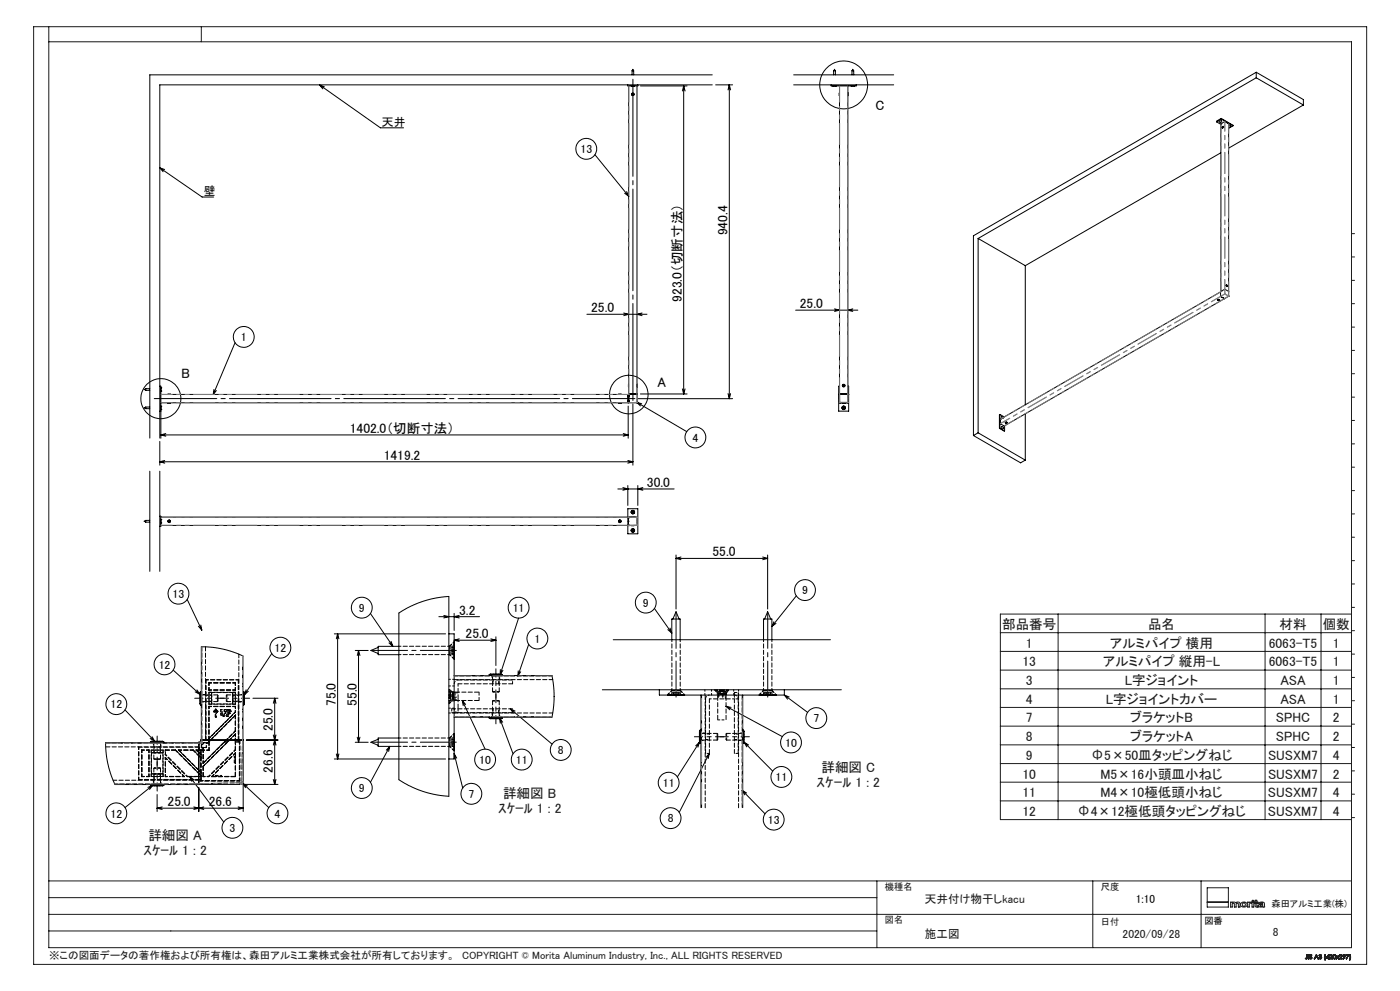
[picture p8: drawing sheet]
<svg xmlns="http://www.w3.org/2000/svg" width="420mm" height="297mm" viewBox="0 0 420 297" stroke-linecap="round" stroke-linejoin="round" font-family="sans-serif">
<g fill="none" stroke="#000" stroke-width=".3">
<path d="M95.8 25.4l18.3 12.9h7M95.8 25.4l1.5 .6M95.8 25.4l1 1.2M188.3 25.4v.3h3v-.3M188.6 25.7v92.5M189.4 25.7h1M189.6 22.4v-1.2h.5v1.2M189.7 21.2l.2-.4 .1 .4M189.7 28.2l.3 .1zM189.8 28.1l.1 .3zM191.1 25.7v92.4M192.1 25.7h14"/>
<path d="M205.1 25.7v92.4M205.1 25.7l.4 1.6M205.1 25.7l-.4 1.6M213.7 25.4h-165.8v105.9M213.7 22.4h-168.8v108.9M214.7 25.4h5.1M218.8 25.4v94.1M218.8 25.4l.4 1.5M218.8 25.4l-.4 1.5M238.1 25.4h30M238.1 22.4h30M249.3 25.4v.3h7.6v-.3"/>
<path d="M249.8 25.7h1.1M250.1 22.4v-1.2h.5v1.2M250.2 21.2l.2-.4 .1 .4M251.8 27.9v.8M251.8 28.7h.1M251.8 27.9h.1M251.8 25.7v92.5M254.4 28.7h.1M254.4 27.9h.1M254.4 25.7v92.4M254.4 27.9v.4M254.4 28.3v.4"/>
<path d="M255.3 25.7h1.1M255.6 22.4v-1.2h.5v1.2M255.7 21.2l.1-.4 .2 .4M364.9 36.5l1.4 .7M365.9 36.2a.29 .29 0 0 1 .5 0 .29 .29 0 0 1 0 .4 .29 .29 0 0 1-.5-.1zM365.9 36.2l-.1 .2M366 36.3h.1M366 36.4h.1M366 36.3v.1M366.1 36.3h.1M366.1 36.4h.1M366.1 36.3l-.1 .1"/>
<path d="M366.2 36.3v.1M366.2 36.3h.1M366.2 36.4h.1M366.3 36.3v.1M366.3 37.1h.1M366.3 37.1v50.3M366.3 36.4h-.1M366.4 36.2l.1 .2M366.4 35.7l-1.5 .8M366.4 35.7l3.5 2M366.4 35.5l3.5 2.2M366.4 35.5v.2"/>
<path d="M366.4 35.5l-1.5 1M366.8 37.9l.2 .2-.3 .2zM366.8 38.1l-.1 .1M366.8 38v.2M366.8 38h.1M366.8 38.1h-.1M366.8 38l.1 .1M366.8 38.1v.1M366.8 38.1h.1M366.8 38.2h.1M366.9 38.1h-.2M366.9 38l-.1 .1"/>
<path d="M367 37.9h.1M367 37.9v.3l-.3 .1M367.4 36.4h.1M367.4 36.4l-1.1 .7M367.5 36.4l1.1 .7M368.6 37.7a.28 .28 0 0 1 .4-.1 .28 .28 0 0 1 0 .5 .28 .28 0 0 1-.4-.1l.4-.1zM368.6 37.1h.1M368.6 37.1v50.2M368.6 37.8h.3M368.6 37.9v.1M368.6 37.8v.1M368.6 37.8h.1"/>
<path d="M368.6 37.8v.2M368.7 37.8h.1M368.8 37.9l-.2 .1M368.8 37.9v.1M368.8 37.8h.1M368.8 37.8v.2M368.8 37.8v.1M368.8 37.8l-.2 .1M369 37.7v.1M369 37.8h.1M369.9 37.7l-1.3 .8M376.9 23.3l-83.5 48.2"/>
<path d="M376.9 21.7l-84.9 49v59.8M376.9 21.7v1.6M376.9 23.3l14.1 8.2M376.9 21.7l14.1 8.1v1.7M391 31.5l-22.4 12.9M47.9 50.3l12.7 8.8h3.5M47.9 50.3l1.5 .5M47.9 50.3l1 1.2M178.5 46.4l10.1 12.4M187.4 57.9l1.2 .9M188 57.4l.6 1.4M366.3 45.8l-58.7 33.8"/>
<path d="M293.4 71.5v58.2M293.4 71.5l14.2 8.1M307.6 79.6v41.7M176.1 94.2h18M187.1 93.8l1.5 .4-1.5 .4M192.6 93.8l-1.5 .4 1.5 .4M238.7 93h18.7M250.4 92.6l1.4 .4-1.4 .3M255.8 92.6l-1.4 .4 1.4 .3M365.3 89.8h.6M365.3 89.8v.1M365.5 89.9h.1"/>
<path d="M365.5 89.9v.1M365.6 89.9l-.1 .1M365.6 89.9l.1 .1M365.6 89.9h.1M365.7 90h.1M365.7 89.8l-.1 .1M365.9 89.8v.1M366.1 87.5h.1M366.1 87.5l-66 38.2M366.1 87.5l.1 1.3M366.2 88.8v.1M366.2 88.9l1.1 .6"/>
<path d="M366.2 87.5h.1M366.3 87.4l-.1 .1M366.3 87.3h.1M367.3 89.5h.1M367.3 89.5l-66 38.2-1.2-.7M367.4 86.7h.1M367.4 86.7l-1.1 .6M367.5 86.7l1.1 .6M367.9 85.4h.2l.1 .5zM367.9 85.4v.4l.3 .1M367.9 85.4h.1M368 85.6h.1"/>
<path d="M368.1 85.6v.1M368.1 85.5v.2M368.1 85.5h.1M368.1 85.5l-.1 .1M368.2 85.9h.1M368.5 88.8l-1.2 .7M368.5 88.8h.1M368.6 87.3h.1M368.6 87.3v1.4M43.7 116.6l-.4 .1 .4 .2M44.9 116.5h-1.2v.5h1.2M47.9 115.7h.4v15.6"/>
<path d="M48.3 116.2h.1M48.3 117.2h.1M48.3 116.2v1M48.3 118.2h140.3M50.3 118.2h.9M50.3 118.2h.1M51.2 118.2h.1M64.2 116.7l-.2 1.5M64.9 117l-.9 1.2M70.5 102.7l-6.5 15.5M185.6 118.2h.8M185.6 118.2h.1"/>
<path d="M186.4 118.2h.1M188.5 118.2h.1M188.5 118.5h.1M188.5 118.7h.1M188.5 118.8h.1M188.5 119h.1M188.5 119.9h.1M188.5 118.2v2.5M188.6 115.2v.8M188.6 116h.1M188.6 115.2h.1M188.6 118.1h.1"/>
<path d="M188.6 118.1v.1M188.6 118.1h2.5M188.9 118.1h.1M189.2 118.1h.1M190.1 118.1h.1M190.3 118.1h.1M190.6 118.1h.1M190.8 118.1h.1M190.9 118.1h.1M191.1 118.1h.1M191.1 116h.1M191.1 115.2h.1"/>
<path d="M191.1 118.1v2.5M191.2 115.2v.4M191.2 115.6v.4M191.5 119.5h28.3M192.1 118.1h14M204.7 116.6l.4 1.5M205.5 116.6l-.4 1.5M218.4 118l.4 1.5M219.2 118l-.4 1.5M251.8 118.1h.1M251.8 118.2h.1M251.8 118.1h2.6"/>
<path d="M251.8 118.2v2.5M251.8 115.7h-.2v7.5h3v-7.5h-.2M252 118.1h.1M252.1 118.1h.1M253 115.4l.2 .3zM253 115.5v.1M253.1 118.1h.1M253.2 115.5v.1M254.1 118.1h.1M254.2 118.1h.1M254.3 118.1h.1M254.4 118.1h.1"/>
<path d="M254.4 118.2v2.5M254.4 118.2h.1M254.4 118.1v.1M43.7 122.1l-.4 .1 .4 .2M44.9 122h-1.2v.5h1.2M47.9 132.3v7.1M47.9 138.4h142M47.9 138.4l1.5 .4M47.9 123.2h.4M48.3 121.7h.1M48.3 122.7h.1M48.3 121.7v1"/>
<path d="M48.3 120.7h140.2M48.3 130.3h140.2M48.3 130.3l1.4 .4M49.4 138l-1.5 .4M49.7 129.9l-1.4 .4M50.3 120.8h.9M50.3 120.7v.1M51.2 120.7v.1M185.6 120.8h.3M185.6 120.7v.1M185.9 120.8h.5M186.4 120.8h-.5"/>
<path d="M186.4 120.7v.1M187 129.9l1.5 .4M188.3 138l1.6 .4M188.5 121.7v9.6M188.5 130.3l-1.5 .4M188.5 120.7h2.5M188.5 120.7h.1M188.5 120.1h.1M188.5 120.3h.1M188.5 120.4h.1M189.9 121.1v18.3M189.9 138.4l-1.6 .4"/>
<path d="M191 120.7h.1M191 120.6l15 8.8M191 120.6l1.5 .4M191 120.6l1.1 1.1M191.1 120.6h.1M191.1 120.6l-.1 .1M251.8 120.6l.2 .1M251.8 120.7h.1M251.8 120.6v.1M251.9 120.7h.1M251.9 120.7h2.4M252 120.7h.1"/>
<path d="M252.7 120.8h.8M252.7 120.7v.1M253.5 120.7v.1M254.2 120.7h.1M254.3 120.7h.1M254.4 120.7h-.1M292 130.5l14.2 8.2 1.4-.8M293.4 129.7l-1.4 .8M293.4 129.7l14.2 8.2M299.8 128.4l1.6 .7M300 128.3l1.4 .8M300 124.2v4.1"/>
<path d="M300 124.2l1.3 .8M300 124.2l-.2 4.2M300 128.3l-.2 .1M300.1 127h.1M300.1 125.7h.1M300.1 125.7v1.3M300.5 124.9h.1M300.5 124.9l-.1 .1M300.5 127.9l-.1 .1M300.5 127.8a.29 .29 0 0 1 .5 .2 .29 .29 0 0 1-.4 .4zM300.5 127.8v.1M300.6 125.1v.1"/>
<path d="M300.6 125.1h.1M300.6 128.1h.1M300.6 125.3l-.1-.5 .4 .4a.28 .28 0 0 0-.2-.4 .28 .28 0 0 0-.4 .2 .28 .28 0 0 0 .3 .4M300.6 128.1v.1M300.6 125.1l.1 .1M300.6 125.3h.1M300.6 128.1l.1 .1M300.6 128.3h.1M300.6 128.2l.1 .1M300.7 128.4h.1M300.7 125.3h.1M300.7 125.1l.1 .1"/>
<path d="M300.7 128.1v.1M300.7 125l-.1 .1M300.7 128.2v.1M300.7 128l-.1 .1M300.7 125.2v.1M300.7 125.2h.1M300.7 128.2h.1M300.8 128.4h.1M300.8 125.2h.1M300.8 125.2h-.1M301.4 127.6v1.5M301.6 126.6h.5"/>
<path d="M301.6 126.6v.1M301.8 126.6v.1M301.8 126.7h.1M301.9 126.7h.1M301.9 126.6v.1M301.9 126.6l-.1 .1M302.1 126.6v.1M307.6 124v13.9M43.7 156l-.4 .2 .4 .2M44.9 156h-1.2v.5h1.2M44.9 141.2v30M47.9 154.7h.4v3h-.4"/>
<path d="M47.9 141.2v30M48.3 155.7h.1M48.3 156.7h.1M48.3 155.7v1M48.3 155h142.8M48.3 157.5h142.8M50.6 156.2l.3 .1zM50.7 156.3h.1M50.7 156.2h.1M185.3 146.5h16.9M185.8 156.2l.3 .1zM185.9 156.2h.1"/>
<path d="M185.9 156.3h.1M186.9 146.1l1.4 .4-1.4 .4M188.3 145.5v6M188.3 155v-2.5h3v7.5h-3v-2.5M188.5 155h.1M188.5 157.5h.1M188.5 156.2h.1M188.5 157.2h.1M188.5 155.3h.1M188.5 154.9v2.6M188.6 157.5h.1M188.6 154.9h.1"/>
<path d="M188.6 154.9l2.5 .1M189.4 154.9h.1M189.4 154.9h.9M189.4 157.5h.9M189.4 157.5h.1M189.8 158.7a.27 .27 0 0 1 .3 .3 .27 .27 0 0 1-.3 .2l-.2-.2zM190.3 154.9v.1M190.3 157.5h.1M191.1 155v2.5M191.1 157.5h-2.5M191.1 155.8h.1M191.1 156.6h.1"/>
<path d="M191.2 155.8v.8M191.3 145.5v6M192.9 146.1l-1.6 .4 1.6 .4M56.2 179.7l4.3 9.1M202.8 166.3v16.2M202.8 167.4h27.5M202.8 167.4l1.5 .3M204.3 166.9l-1.5 .5M228.8 166.9l1.5 .5M230.3 166.3v16.2M230.3 167.4l-1.5 .3M238.9 178.6l-7.3 9.1"/>
<path d="M59.5 187.7l1 1.1M60.3 187.3l.2 1.5M81.5 195.9l-8.2 12.3M100.3 190h33.4M101.3 190v37.5M101.3 190l.4 1.4M101.3 190l-.4 1.4M106.6 194.9h3.9M107.6 194.9v27.6M107.6 194.9l.4 1.6M107.6 194.9l-.4 1.6M111.1 183.9l6.8 9.8"/>
<path d="M113.5 194l-2.2 .9 2.2 1M116.7 192.7l1.2 1M117.3 192.2l.6 1.5M119.7 193.7h-6.2v2.5h6.2M119.7 183.7l3.8-2.2 3.9-1.4 3.6-.9 3.7-.5v60l-3.9-.5-4-1-4-1.7-3.1-1.8zM131.7 184.8h12.2M133.1 184.4l1.6 .4-1.6 .4M134.7 190h1.5v37.5h-1.5M136.2 183.8v5.1M136.2 191.9h12.6M136.2 191.9l1.6 .4M136.2 192.4h.1"/>
<path d="M136.2 197.4h.1M136.3 192.4v5M137.8 191.4l-1.6 .5M137.8 184.4l-1.6 .4 1.6 .4M147.2 191.4l1.6 .5M148.8 190.8v8.7M148.8 191.9l-1.6 .4M155.6 185.2l-5.6 17M158.6 193.1l-3.2 9.5M184 191.7h65.1M196.3 182.3l5.2 7.4M200.3 188.7l1.2 1"/>
<path d="M201 188.2l.5 1.5M201.5 191.7v-6.2h2.5v6.2M201.9 185.5l.9-2.2 .9 2.2M229.1 191.7v-6.2h2.5v6.2M229.4 185.5l.9-2.2 .9 2.2M232.2 186.3l-.6 1.4M232.8 186.8l-1.2 .9M37.5 212.8l8.9 9.3M52 200.8l7.9 7.3M58.6 207.4l1.3 .7M59.1 206.8l.8 1.3M60.1 207.3l-.2 .3v3.3l.2 .4"/>
<path d="M60.1 207.3v4M60.1 211.3h.3M60.1 207.3h.3M72.9 211.3h.2M72.9 207.3h.2M73.1 207.3l.2 .3v3.3l-.2 .4M73.1 207.3v4M73.8 206.7l-.5 1.5M74.5 207.2l-1.2 1M75.9 209.3h7.5M82.4 209.3v25.8M82.4 209.3l.4 1.5"/>
<path d="M82.4 209.3l-.4 1.5M136.2 202.5h29.4l.6 5-.1 4-.5 3.4h-29.4M136.2 220h.1M136.3 220v5M138.7 209.9l6.8 14.6M138.7 209.9l1 1.2M138.7 209.9l.3 1.6M146.8 202.2h3.9M146.8 202.2l.3-.2h3.3l.3 .2M146.8 215.2h3.9M146.8 215.2l.3 .2h3.3l.3-.2M146.8 202.2v.3"/>
<path d="M146.8 214.9v.3M149.9 215.2l4 10.7M149.9 215.2l.9 1.3M149.9 215.2l.2 1.5M150.1 200.7l-.1 1.5M150.7 202.2v.3M150.7 214.9v.3M150.9 200.9l-.9 1.3M153.1 212.4l12.5 10.6M153.1 212.4l1.4 .7M153.1 212.4l.9 1.3M155.5 201l-.1 1.6"/>
<path d="M156.2 201.3l-.8 1.3M180.7 206.7h71.7M197.8 206.7v1.6h37.5M200.3 208.3h5M210 218.8v4M210 218.8l-.2 .4v3.3M210 218.8h.3M210.3 208.3v33.7M217.8 211.7l16.9 9.1M217.8 211.7l1.5 .3M217.8 211.7l1.1 1M222.8 218.8h.3"/>
<path d="M222.8 208.3v33.7M223.1 218.8l.1 .4v3.3M223.1 218.8v4M227.8 208.3h5M235.3 208.3l7 5.2M235.3 208.3l1.4 .6M235.3 208.3l1 1.2M235.3 206.7v1.6M45 221.3l1.4 .8M45.1 222.4l.4-.3h3.3l.3 .3M45.1 222.4h4M45.1 235.4h4"/>
<path d="M45.1 235.4l.4 .1h3.3l.3-.1M45.1 222.4v.2M45.1 235.1v.3M45.6 220.8l.8 1.3M45.8 235.4l-8.3 6.6M45.8 235.4l-.9 1.2M45.8 235.4l-1.4 .6M47.1 238.1v5.1M49.1 222.4v.2M49.1 235.1v.3M56.9 232.8l10.2 13.6M56.9 232.8l1.3 .9"/>
<path d="M56.9 232.8l.6 1.4M59.6 222.6h-27.9l.2 3.4 .4 2.9 .8 2.9 1.4 3.3h25.1M59.6 222.6v.1M59.6 222.5v.1M59.6 222.5h.1M59.6 223.9h.1M59.6 224.8h.1M59.6 225.5h.1M59.6 225.6h.1M59.6 226.5l.1 .1M59.6 230.9h.1M59.6 231.8h.1"/>
<path d="M59.6 232.7h.1M59.6 233.6h.1M59.6 231.9h.1M59.6 226.6h.1M59.6 233.7h.1M59.6 230.8h.1M59.6 236v7.2M59.7 234.9v.2M60.1 222.5h-.4l-.1 12.6M60.3 221.8l-.1 .6-.6 .1M60.3 221.8h.1M60.4 221.8h.1"/>
<path d="M60.4 222.3l-.3 .2M60.5 221.8h12.2M61.8 221.8h.1M63.2 221.8h.1M67.9 221.8h.1M68.8 221.8h.1M68.9 221.8h.1M70.6 221.8h.1M71.5 221.8h.1M72.7 221.8l.2-25.2-2.8-1.2-3.4-.9-3-.5-3.3-.2v28.5M72.7 221.8h.3v12.5l-.3 .6-.3 .2h-12.7M72.8 234.8l7.8 7.2"/>
<path d="M72.8 234.8l1.4 .7M72.8 234.8l.9 1.3M73 235.3v7.9M73.2 235.1h10.2M73.9 221.8h9.5M82 233.6l.4 1.5M82 220.3l.4 1.5M82.4 221.8l.4 1.5M82.4 221.8l-.4 1.5M82.8 233.6l-.4 1.5M82.8 220.3l-.4 1.5M100.3 227.5h33.4"/>
<path d="M100.9 226l.4 1.5M101.7 226l-.4 1.5M106.6 222.5h3.9M107.2 220.9l.4 1.6M108 220.9l-.4 1.6M113.5 221.5l-2.2 1 2.2 .9M116.9 223.7l-5.8 10.8M116.9 223.7l-.3 1.5M116.9 223.7l-1 1.1M119.7 221.2h-6.2v2.5h6.2M136.2 225h.1M137 227.2l-.8-1.4 2.6 10.4"/>
<path d="M209.8 222.5l-6.6 10.4M209.8 222.5l-.4 1.4M209.8 222.5l-1.1 1M209.8 222.5l.2 .3M210 222.8h.3M212.8 225.8l-9 17.7M212.8 225.8l-.3 1.5M212.8 225.8l-1 1.2M222.6 236.9l6.9 7M222.6 236.9l1.4 .8M222.6 236.9l.8 1.3M222.8 222.8h.3"/>
<path d="M223.2 222.5l8.6 8.6M223.2 222.5l1.4 .8M223.2 222.5l.8 1.3M223.2 222.5l-.1 .3M47.1 242.2h25.9M47.1 242.2l1.5 .4M48.6 241.8l-1.5 .4M58.1 241.8l3 .8M61.1 241.8l-3 .8M71.4 241.8l1.6 .4M73 242.2l-1.6 .4"/>
<circle cx="189.9" cy="28.3" r=".4"/>
<circle cx="189.9" cy="28.3" r=".33"/>
<circle cx="253.1" cy="25.4" r="7.2"/>
<circle cx="366.2" cy="36.4" r=".27"/>
<circle cx="366.8" cy="38.1" r=".19"/>
<circle cx="175.9" cy="44.6" r="3.1"/>
<circle cx="365.6" cy="89.8" r=".22"/>
<circle cx="365.6" cy="89.9" r=".18"/>
<circle cx="368" cy="85.7" r=".18"/>
<circle cx="48.3" cy="119.5" r="6"/>
<circle cx="73.1" cy="101" r="3.1"/>
<circle cx="188.6" cy="118.2" r="5.8"/>
<circle cx="253.1" cy="115.5" r=".33"/>
<circle cx="253.1" cy="115.6" r=".4"/>
<circle cx="208.6" cy="131.1" r="3.1"/>
<circle cx="253.1" cy="122.2" r=".5"/>
<circle cx="253.1" cy="122.2" r=".53"/>
<circle cx="253.1" cy="122.2" r=".2"/>
<circle cx="300.7" cy="128.2" r=".29"/>
<circle cx="301.9" cy="126.7" r=".18"/>
<circle cx="301.9" cy="126.7" r=".23"/>
<circle cx="50.7" cy="156.2" r=".39"/>
<circle cx="50.7" cy="156.2" r=".33"/>
<circle cx="185.9" cy="156.2" r=".4"/>
<circle cx="186" cy="156.2" r=".33"/>
<circle cx="189.8" cy="153.5" r=".2"/>
<circle cx="189.9" cy="153.5" r=".52"/>
<circle cx="189.9" cy="159" r=".52"/>
<circle cx="189.9" cy="159" r=".5"/>
<circle cx="189.9" cy="153.5" r=".49"/>
<circle cx="53.5" cy="177.9" r="3.1"/>
<circle cx="241.5" cy="176.9" r="3.1"/>
<circle cx="49.3" cy="199.1" r="3.1"/>
<circle cx="84.1" cy="194.1" r="3.1"/>
<circle cx="108.5" cy="182.1" r="3.1"/>
<circle cx="155.6" cy="182.1" r="3.1"/>
<circle cx="161.2" cy="191.4" r="3.1"/>
<circle cx="193.7" cy="180.6" r="3.1"/>
<circle cx="34.9" cy="211" r="3.1"/>
<circle cx="244.9" cy="215.2" r="3.1"/>
<circle cx="108.5" cy="236.2" r="3.1"/>
<circle cx="141.4" cy="237.9" r="3.1"/>
<circle cx="145.5" cy="227.7" r="3.1"/>
<circle cx="156.5" cy="227.7" r="3.1"/>
<circle cx="168.2" cy="224.8" r="3.1"/>
<circle cx="200.6" cy="234.6" r="3.1"/>
<circle cx="234.4" cy="232.8" r="3.1"/>
<circle cx="237.3" cy="222.5" r="3.1"/>
<circle cx="34.9" cy="243.7" r="3.1"/>
<circle cx="69.7" cy="248.1" r="3.1"/>
<circle cx="83.2" cy="243.7" r="3.1"/>
<circle cx="201.2" cy="245.2" r="3.1"/>
<circle cx="232.1" cy="245.6" r="3.1"/>
</g>
<g fill="none" stroke="#191924" stroke-width=".3">
<path d="M10.1 8h399.9v281h-399.9zM14.6 8v276h390.8v-271.5h-390.8M60.4 8v4.5M405.4 70h1M405.4 77h1M405.4 84h1M405.4 91h1M405.4 98h1M405.4 105h1M405.4 112h1M405.4 119h1M405.4 126h1"/>
<path d="M405.4 133h1M405.4 140h1M405.4 147h1M405.4 154h1M405.4 161h1M405.4 168h1M405.4 175h1M300.1 189.6h105.3M300.1 195.2h105.3M317.4 184v61.6M379.5 184v61.6M396.3 184v61.6"/>
<path d="M405.4 184h-105.3v61.6h105.3M405.4 182h1M405.4 189h1M405.4 196h1M300.1 200.8h105.3M300.1 206.4h105.3M300.1 212h105.3M300.1 217.6h105.3M405.4 203h1M405.4 210h1M405.4 217h1M300.1 223.2h105.3"/>
<path d="M300.1 228.8h105.3M300.1 234.4h105.3M405.4 224h1M405.4 231h1M405.4 238h1M300.1 240h105.3M405.4 245h1M14.6 279h248.5M14.6 274h390.8M14.6 269h248.5M14.6 264h390.8M263.1 264v20"/>
<path d="M327.8 264v20M360.3 264v20M362.2 270.4h6.3M362.2 266.1h6.3v5.7h-6.3zM369.2 270.4h.5v.1l.5-.2 .5 .3a.75 .75 0 0 1 1.3 .2v1h-.5v-.9a.34 .34 0 0 0-.4-.3 .34 .34 0 0 0-.3 .4v.8h-.5v-.9a.32 .32 0 0 0-.3-.3 .32 .32 0 0 0-.3 .4v.8h-.5zM372.4 270.6a.94 .94 0 0 1 1.2-.2 .94 .94 0 0 1 .3 1.2 .94 .94 0 0 1-1.2 .3 .94 .94 0 0 1-.3-1.3zM374.3 270.4h.5v.1l.7-.2v.3l-.7 .3v.9h-.5zM375.6 270.4h.5v1.4h-.5zM376.6 269.8h.4v.6h.4v.2h-.4v.9l.4 .1v.3l-.8-.2v-1.1h-.3v-.2h.3zM377.7 270.6a.96 .96 0 0 1 1.1-.2 .96 .96 0 0 1 .5 1.1l.1 .3-.6-.1a.69 .69 0 0 1-.8 .2 .69 .69 0 0 1-.4-.7l.3-.2a.65 .65 0 0 0 .9-.4l-1.2 .2zM378 271.3l.8-.2a.44 .44 0 0 1-.3 .5 .44 .44 0 0 1-.5-.2zM391.7 287.2l-.1 .1"/>
<path d="M392.1 286.9l-.2 .4-.2-.1M392.1 286.9l-.1 .4-.3-.1M392.1 286.9v-.8l.1 .8M392.2 286.9v.4h-.6M392.2 286.9l-.2 .5-.4-.1M392.5 286.1l.2 1.3zM392.9 287.1h-.1M393.5 286.4l-.4-.1 .5 .9-.4 .2-.4-.3M393.5 286.4l-.4-.2 .1 .4a.41 .41 0 0 1 .3 .6 .41 .41 0 0 1-.7-.1M393.6 286.3l-.5-.2-.2 .2 .6 .8-.4 .2-.2-.2M393.6 286.3l-.6-.1-.1 .3 .6 .6-.3 .2-.3-.2M393.6 286.3l-.1 .1"/>
<path d="M394.9 286.1l.6 1.3-.3-.5h-.6l-.3 .5zM394.9 286.4l.2 .4h-.4zM395.6 287h.2M395.7 286.4l.5-.3 .3 .8-.4 .5-.4-.1-.1-.3M395.7 286.4l.3-.3a.32 .32 0 0 1 .4 .1 .32 .32 0 0 1-.1 .5 .42 .42 0 0 1 0 .7 .42 .42 0 0 1-.7-.4M395.7 286.4h.1M395.8 286.4l.3-.2 .2 .1-.3 .3M395.8 286.4l.2-.2 .3 .1-.3 .3M396 286.7l.3 .1v.4l-.3 .1-.2-.3M396 286.7h.1a.3 .3 0 0 1 .3 .4 .3 .3 0 0 1-.3 .2 .3 .3 0 0 1-.3-.3M396 286.6v.1M397.5 287.7h.1"/>
<path d="M397.5 286.1l-.2 .7 .2 .9M397.5 286.1l-.2 .6 .2 1M397.5 286.1h.2M397.7 286.1l-.2 .6 .1 1M398.5 286.4v.5h-.4zM398.6 286.1h.1M398.6 286.1l.1 1-.2 .3v-.3h-.7zM398.9 286.5l.2-.4 .5 .1 .1 .3-.2 .4M398.9 286.5a.42 .42 0 0 1 .6-.3 .42 .42 0 0 1 0 .7M398.9 286.5h.1M399 286.5l.2-.3h.3l.1 .3-.3 .3M399 286.5a.3 .3 0 0 1 .4-.3 .3 .3 0 0 1 .1 .5l-.2 .1"/>
<path d="M399.3 286.8l-.4 .6h.8l-.6-.1 .4-.4M400 286.2h.6v1.1a.61 .61 0 0 1-.8-.3 .61 .61 0 0 1 .2-.8zM401.8 286.5l.2-.4 .5 .1 .1 .3-.2 .4M401.8 286.5a.43 .43 0 0 1 .6-.4 .43 .43 0 0 1 0 .8M401.8 286.5h.1M401.9 286.5l.2-.3h.3l.1 .3-.3 .3M401.9 286.5a.29 .29 0 0 1 .4-.3 .29 .29 0 0 1 .1 .5l-.2 .1M402.2 286.8l-.5 .6M402.4 286.9l-.4 .4 .6 .1h-1.1l-.3-.4-.4 .4 .4-.5-.4-.4 .4 .3 .5-.3-.4 .4 .4 .5M403 286.3h.4v.4h-.4zM403.3 286.8l-.5-.3 .4-.4 .4 .2-.1 .5M403.3 286.8a.39 .39 0 0 1-.4-.5 .39 .39 0 0 1 .6-.2 .39 .39 0 0 1 0 .6v.1"/>
<path d="M403.3 286.8l-.3 .6 .5-.6M403.9 286.1h.8l-.7 1.3 .5-1.2zM404.8 287.7h.2M404.9 286.1l.1 1-.2 .6M404.9 286.1h.1M405 286.1l.2 1.1-.2 .5M405 286.1l.2 1-.2 .6"/>
<circle cx="373.2" cy="271.1" r=".5"/>
<circle cx="375.9" cy="270" r=".24"/>
<circle cx="400.3" cy="286.8" r=".46"/>
</g>
<path d="M190.5 119.5h-144.2" fill="none" stroke="#000" stroke-width=".3" stroke-dasharray="30.5 1.3 1.3 1.3" stroke-dashoffset="11.7"/>
<path d="M189.9 23.7v96.3" fill="none" stroke="#000" stroke-width=".3" stroke-dasharray="30.5 1.3 1.3 1.3" stroke-dashoffset="1.4"/>
<path d="M58.4 209.3h8.8M74.9 209.3h-8.8M148.8 216.9v-8.8M148.8 209.3v-8.9M47.1 229.4v-8.8M47.1 237.1v-8.8M208.3 220.8h8.8M216 220.8h8.8" fill="none" stroke="#000" stroke-width=".3" stroke-dasharray="30.5 1.3 1.3 1.3" stroke-dashoffset="28"/>
<path d="M111.5 194.9h25.4M202.8 208.9v-25.4M230.3 208.9v-25.4M111.5 222.4h25.4" fill="none" stroke="#000" stroke-width=".3" stroke-dasharray="30.5 1.3 1.3 1.3" stroke-dashoffset="19.7"/>
<g fill="none" stroke="#808080" stroke-width=".3" stroke-dasharray="6.3 1.3 1.3 1.3 1.3 1.3">
<path d="M366 36.3h.1M366.1 36.3v.1M366.2 36.3v.1M366.3 36.3h.1M368.6 37.8h.1M368.7 37.8v.1M368.8 37.8v.1M368.8 37.8h.1M366.2 88.8l1.2-.7M366.3 87.4h.1M366.3 87.3v.1M366.3 87.4l-.1 .1"/>
<path d="M366.3 87.4h-.1M367.4 89.5l1.1-.7M367.4 88.1v-.1M367.4 88.1h.1M367.4 88.1v.1M367.4 88v-1.3M367.4 88.2l-1.2 .6M367.4 88.2l.1-.2M367.4 88.2v-.1M367.4 88.2h.1M367.5 88.1l-.1-.1M367.5 88.1h-.1"/>
<path d="M367.5 88.1v-.1M367.5 88.1h.1M367.5 86.7v1.3M367.5 88v.1M367.5 88h-.1M367.5 88h.1M367.5 88l1.1 .7M368.5 88.8l.1-.1M368.5 88.8l-1.1-.6M368.5 88.8h.1M368.6 88.7h.1M368.6 88.7v.1"/>
<path d="M368.6 88.8v-.1M368.6 88.7v-1.4M188.6 118.2h.1M188.6 118.1l.1 .1M188.6 118.1v.1M188.6 118.1h.1M188.7 118v.2M188.7 118.2h-.1M188.7 118.2h-.2M251.8 118.2h.1M251.9 118l.1 2.5M254.4 118v2.6"/>
<path d="M254.4 118.2h.1M188.5 120.7l2.5-.1M191 120.6h.1M191 120.6v.1M191 120.7h.1M191 120.6l.1-2.6M191.1 120.6h-.1M191.1 120.6l-.1 .1M191.1 120.6h.1M191.1 120.5l-.1 .1M191.1 120.5v.1M251.9 120.7v-.1"/>
<path d="M251.9 120.6v-2.6M251.9 120.6h.1M251.9 120.6v.1M251.9 120.7h.1M252 120.5l-.1 .1M252 120.5v.1M252 120.6h2.3M252 120.7v-.1M252 120.7h-.1M254.2 120.7v-.1M254.2 120.7l.1-.1M254.2 120.6h.1"/>
<path d="M254.3 120.6v-.1M254.3 120.6h.1M254.3 120.5v-2.5M254.3 120.7v-.1M254.3 120.6h-.1M254.4 120.6l-.1-.1M254.4 120.6h-.1M254.4 120.6h.1M254.4 120.6v.1M254.4 120.6l-.1 .1M300.6 125.1h.1M300.6 128.1h.1"/>
<path d="M300.7 125.1h.1M300.7 128.1h.1M300.7 125.3v-.1M300.7 128.3v-.1M300.7 125.2l.1-.1M300.7 128.2l.1-.1M188.5 157.4h2.4M188.5 154.9l2.5 .1M188.7 154.9h.1M188.7 157.5h.1M190.9 157.4h.2M190.9 157.4l.1-.1"/>
<path d="M190.9 157.5v-.1M190.9 157.5h-2.4M191 155.1l-2.5-.1M191 155h.1M191 155v.1M191 157.3h.1M191 157.3v-2.2M191 155.1h.1M191 155.1v-.1M191 157.3l.1 .1M191 157.5h-.1M191 157.5l.1-.1"/>
<path d="M191 155l.1-.1M191 157.5h.1M191.1 157.4h.1M191.1 157.4v-.1M191.1 155h-.1M191.1 155v.1M191.1 155h.1M191.1 157.5h-.1M191.1 157.3h.1M191.1 155.1v2.2M191.1 157.3v.1M191.1 155.1v-.1"/>
<path d="M191.1 155.1h.1M191.1 155.1l-.1-.1M60.1 222.5v-.1M60.4 222.3l.2 .4M60.4 222.3l-.2 .2M60.4 222.2h-.1M60.6 222.7l-.4-.2M60.6 222.7h-.9M60.6 221.8v.9M72.2 234.6l.3-.3M72.2 234.6v.5M72.2 234.6l.3 .3"/>
<path d="M72.2 235.1l.3-.2M72.5 234.9l-.3 .2M72.5 234.9h.1M72.8 234.6l-.3-.3M72.8 234.6l-.3 .3M72.8 234.6l.2-.3M72.8 234.6h.1M73 234.3h-.5M73 234.3l-.2 .3"/>
</g>
<path d="M188.5 118.2h-140.2M48.3 120.7h140.2M48.3 157.4h140.2M188.5 155h-140.2" fill="none" stroke="#808080" stroke-width=".3" stroke-dasharray="6.3 1.3 1.3 1.3 1.3 1.3" stroke-dashoffset="2.9"/>
<path d="M188.7 25.7v92.3M251.9 25.7v92.3M191.1 118v-92.3M254.3 118v-92.3" fill="none" stroke="#808080" stroke-width=".3" stroke-dasharray="6.3 1.3 1.3 1.3 1.3 1.3" stroke-dashoffset="1.5"/>
<path d="M366.2 87.5l-66.1 38.1M366.2 88.8l-66.1 38.2M300.1 127l66.1-38.2M301.3 127.6l66.1-38.1" fill="none" stroke="#808080" stroke-width=".3" stroke-dasharray="6.3 1.3 1.3 1.3 1.3 1.3" stroke-dashoffset="3.1"/>
<path d="M366.3 37.1v50.2M367.5 36.4v50.3M367.4 86.7v-50.3M368.6 87.3v-50.2" fill="none" stroke="#808080" stroke-width=".3" stroke-dasharray="6.3 1.3 1.3 1.3 1.3 1.3" stroke-dashoffset="3.5"/>
<g fill="none" stroke="#000" stroke-width=".3" stroke-dasharray="1.3 .6" stroke-dashoffset=".5">
<path d="M61.7 203.7h9.9M62.6 211.7v9.7M62.6 204.6v2.2M62.7 207.5h7.9M62.7 211.7h7.9M62.7 204.6v2.2M62.7 206.8v-2.1M62.7 204.7h7.9M62.7 211.8h7.9M64.7 212.5l-.6 .7M65.2 209.3v-1M65.2 210.3v-1"/>
<path d="M65.4 213.2l-.7-.7M70.6 206.8h-7.9M70.6 204.7v2.1M70.6 211.1h-7.9M70.6 204.6h-7.9M70.6 206.8v-2.2M70.7 206.8v-2.2M71.6 210.1v11.7M134.7 210.7v-4M134.9 210.7v-4M137.4 208.9v-4M216.1 207.8h.5h-1.2h.7"/>
<path d="M216.2 208.1h.4h-1.1h.7M217 208.1h-.4h1h-.6M217 207.8h-.4h1.1h-.7M41.6 233.7v-9.9M42.5 224.8h2.2M42.5 224.8v7.9M42.5 232.7h2.2M42.6 224.8h2M42.6 232.7v-7.9M44.6 224.8v7.9M44.6 232.7h-2M44.7 224.8v7.9"/>
<path d="M44.7 224.8h-2.2M44.7 232.8h-2.2M45.4 232.7v-7.9M46.1 227.4h1M47.1 227.4h1M48.9 224.8v7.9M55.2 232.7l-5.6-5.5M58.9 224.8l.7 .8M59 224.8l.6 .7M59.6 233.7h-11.6M59.7 222.7h.9M59.7 222.5v2.3"/>
<path d="M60.1 234h11.8M60.3 232.4v-.9M60.3 227.1v-.9M60.3 232.8h-4.1M60.3 226.3l-1.5-1.5M60.4 223.2l.7-.7M60.6 222.7v-.9M60.9 224.8v4M61 224h.9M61.1 222.6l-.6 .7M61.7 221.8v-11.7M62.6 221.8h-2.2"/>
<path d="M62.7 224.8v-2.2M67.3 222.4h1M67.3 222.3h1M70.6 225.8l-7 6.9M71.9 234v-11.7M215.1 220.8v-1M215.1 221.8v-1"/>
</g>
<g fill="none" stroke="#000" stroke-width=".3" stroke-dasharray="1.3 .6" stroke-dashoffset=".4">
<path d="M72.7 196.5v25.3M62.6 211.7h8.1M62.7 211h.8M63.5 207.5h-.8M63.5 207.6h6.3M65.4 209.3v.8M65.4 208.4v.9M68.4 214.7v-.8M69.8 211h-6.3M69.8 211h.8M70.6 207.5h-.8M70.7 204.6h-8.1"/>
<path d="M70.7 206.8h-8.1M135.5 210.1h.8M136.1 208.3v1.4v-2.1v.7M136.3 207.3h-.8M215.2 207.6v.7M215.3 220v.8M217.9 208.3v-.7M220.3 208.3v-.7M42.5 232.8v-8M44.7 232.8v-8M45.4 224.8v.8M45.4 232v.7"/>
<path d="M45.4 231.9v-6.3M47.1 227.6h-.8M48 227.6h-.9M48.9 225.6v6.3M48.9 232.7v-.7M48.9 225.6v-.8M49.6 227l5.8 5.8M53.7 224.8h4.2M55.3 232.7l-5.7-5.6M57.9 224.8h-4.3M58.8 224.8h.9M59.6 224.8h-.7"/>
<path d="M59.6 226.5l-1.7-1.7M59.6 231.8l-7-7M59.6 231.9l-7-7.1M59.6 226.6l-1.7-1.8M59.6 234.9h-25.2M59.7 230.9l.6 .6M59.7 230.8l.5 .6M59.7 225.5l.5 .5M59.7 225.6l.6 .6M59.7 223.9v.9M59.7 222.5v2.3M60.2 231.4v-4.3"/>
<path d="M60.2 232.4l-.5-.5M60.2 227.1l-.5-.5M60.2 227.1v4.3M60.3 227.1l-.6-.6M60.3 232.4l-.6-.6M60.3 226.3v.8M60.3 231.6v.8M60.4 224.1v-.9M60.5 223.3v.7M60.9 224.8v-.7M61 224v.8M61.1 222.6h.8"/>
<path d="M62.6 221.8v.9M62.7 221.8h-2.3M62.7 222.5v-.7M62.7 221.8h-.9M62.7 222.7h-.8M62.7 222.6h-.8M63.2 221.8l-.5 .5M63.5 232.7l7.1-7M67.3 222.3l.6-.5M68.8 221.8l-.5 .5M70.6 220.1l-1.7 1.7M70.6 222.3h.9"/>
<path d="M70.6 222.4v2.3M70.7 222.4v-2.5M70.7 222.4v2.3M215.3 220.8v.8"/>
</g>
<g fill="none" stroke="#000" stroke-width=".3" stroke-dasharray="1.3 .6">
<path d="M61.6 193.8v28M134.7 196.3h.3M135 193.6h-.3M135.6 194.6v-.5M135.6 195.8v-.5M135.6 196.2v-.4M135.6 194.1v-.4M136.1 192.4v5M136.1 197.4h.2M136.3 192.4h-.2M60.5 209.1h-.6M60.5 209.5v-.4"/>
<path d="M60.5 209.5h-.6M60.5 208.5h-.6M60.5 209.1v-.6M60.5 210v-.5M60.5 210h-.6M61.8 203.8l-.1-.1M62.6 206.8h.1M62.6 204.6h.1M62.6 211.7h.1M62.7 211.1v-.1M62.7 207.5h.1M62.7 206.8h.1"/>
<path d="M62.7 204.6v.1M62.7 211.7v.1M63.5 211h.1M63.5 207.5v.1M64.1 213.2l.2 .2M64.1 213.2h.1M64.3 213.4l.3-.3M64.3 213.4h.1M64.3 213.4l.3-.4M64.6 214.9h.3M64.6 213v.1M64.6 214.9h.1"/>
<path d="M64.7 212.5h.1M64.9 213v.1M64.9 213l.3 .4M64.9 214.9h.1M64.9 213.1l.3 .3M65.2 210.3l.2-.2M65.2 213.4h.1M65.2 213.4l.2-.2M65.4 213.2h.1M65.4 208.4l-.2-.1M66.2 212.7h.1M66.2 213.9h.1"/>
<path d="M66.6 213.9h.1M66.6 212.7h.1M66.6 212.7h-.4M66.9 214.7h.1M66.9 214.4h.1M67.3 213.9h.1M67.3 212.7h.1M67.7 213.9h.1M67.7 212.7h-.4M67.7 212.7h.1M67.9 210.1l.2 .2M68 214.7h.4"/>
<path d="M68 212.7h.1M68 214.7h.1M68.1 208.3l-.2 .1M68.4 213.9h.1M68.4 213.9l.2 .1M68.4 213.6h.1M68.4 213h.1M68.4 213l.2-.1M68.4 214.7h.1M68.6 213.7l-.2-.1M68.6 212.7h-.6M68.6 212.7h.1"/>
<path d="M68.6 213.7h.1M68.6 214h.1M68.6 212.9h.1M68.6 212.9l.3 .4M68.9 213.3l-.3 .4M68.9 213.3h.1M69.1 212.8l-.5-.1M69.1 212.8h.1M69.3 213.3h.1M69.3 213.3l-.2-.5M69.8 211h.1M69.8 207.5v.1"/>
<path d="M70.6 219v.1M70.6 214.4h.1M70.6 213.4h.1M70.6 211.1v-.1M70.6 207.5h.1M70.6 206.8h.1M70.6 204.6v.1M70.6 211.7v.1M70.7 219.9l-.1 .1M70.7 204.6h-.1M70.7 206.8h-.1M70.7 219.1h-.1"/>
<path d="M70.7 214.3l-.1 .1M70.7 211.7h-.1M70.7 213.4h-.1M71.5 203.8l.1-.1M72.8 209.5h.5M72.8 209.1v.4M72.8 209.1h.5M72.8 209.5v.5M72.8 210h.5M72.8 208.5v.6M72.8 208.5h.5M134.7 210.7h.2"/>
<path d="M134.9 206.7h-.2M135.2 209v-.6M135.2 208.4h-.5M135.2 208.4h.1M135.2 209h-.5M135.2 208.4v-.4M135.2 209.4v-.4M135.2 208v-.6M135.2 207.4h-.5M135.2 207.4h.1M135.2 210v-.6M135.2 210h-.5"/>
<path d="M135.2 208.9h-.5M135.2 209.4h-.5M135.2 208h-.5M135.2 209.3h-.5M135.8 209.8l.3-.1M136.1 209.7l.4 .2M136.1 207.6h-.3M136.1 219.9v5M136.3 219.9h-.2M136.5 207.4l-.4 .2M147.8 207.3l.1 .1M147.9 209.9l-.1 .2"/>
<path d="M148 202.5h.6M148 202.5v-.5M148 214.8v.6M148.6 202.5v-.5M148.6 202.5h.4M148.6 214.8v.6M148.6 214.8h-.6M149 202.5v-.5M149 202.5h.5M149 214.8v.6M149 214.8h-.4M149.5 202.5v-.5"/>
<path d="M149.5 214.8v.6M149.5 214.8h-.5M149.6 207.4l.2-.1M149.8 210.1l-.2-.2M200.3 208.2v.1M201.4 206.7v.4M201.5 207.6h.5M202 207.6h.5M203.1 207.6h.5M203.6 207.6h.5M204.2 207.1v-.4M205.3 208.2h-5"/>
<path d="M205.3 208.3v-.1M214.6 206.8v.2M215.3 207.2h.6M215.3 207.2v-.4M215.3 220l-.2-.2M215.4 207.8l.1 .3M215.5 208.1l-.2 .5M215.9 207.2h.4M215.9 207.2v-.4M216.3 207.2v-.4M216.3 207.2h.5M216.8 207.2v-.4"/>
<path d="M216.8 207.2h.4M217.2 207.2h.6M217.2 207.2v-.4M217.6 208.1l.1-.3M217.8 208.6l-.2-.5M217.8 207.2v-.4M218 219.8l-.2 .2M218.6 207v-.2M222.7 208.3v33.7M227.8 208.2v.1M228.9 206.7v.4M229 207.6h.5"/>
<path d="M229.5 207.6h.5M230.6 207.6h.5M231.1 207.6h.5M231.7 207.1v-.4M232.8 208.2h-5M232.8 208.3v-.1M31.7 222.7h27.9M41.7 223.9l-.1-.1M41.7 233.6l-.1 .1M42.5 224.8h.1M42.5 232.8v-.1M42.5 232.7h.1"/>
<path d="M44.7 232.7h-.1M44.7 224.8h-.1M44.7 224.8h.1M44.7 232.8v-.1M45.4 232.7h.1M45.4 224.8h.1M45.4 225.6h.1M45.4 232v-.1M46.1 227.4l.2 .2M46.3 230.1l-.2 .2M46.4 222.7h.6M46.4 222.7v-.6"/>
<path d="M46.4 235v.5M47 222.7h.3M47 222.7v-.6M47 235v.5M47 235h-.6M47.3 222.7v-.6M47.3 222.7h.6M47.3 235h-.3M47.3 235v.5M47.9 222.7v-.6M47.9 235h-.6M47.9 235v.5"/>
<path d="M48 227.6l.1-.2M48.1 230.3l-.1-.2M48.9 232v-.1M48.9 225.6h.1M48.9 232.7h.1M48.9 224.8h.1M49.6 226.1h.1M49.6 227v.1M49.6 224.8h.1M49.6 232.8v-.1M49.6 224.8h3.1M49.6 232.7h.1"/>
<path d="M49.6 227.2v-.1M52.6 224.8h.1M52.7 224.8h-.1M52.7 224.8l7.6 7.6M53.5 224.8h.1M53.7 224.8h-.1M55.2 232.7h.1M55.4 232.8l-.1-.1M56.2 232.8v-.1M56.2 232.7h.1M57.9 224.8h.1M58 224.8h-.1"/>
<path d="M58.8 224.8h.1M59 224.8h-.1M59.6 223.8h-27.9M59.7 233.6h.5M59.7 232.7h.6M59.7 224.8h.5M59.7 223.9h.1M59.7 224.8h.1M59.7 222.5h.1M59.7 224.8h.6M60.1 222.5h-.4M60.1 222.5h.1"/>
<path d="M60.1 222.5v-.1M60.1 233.7h-.4M60.1 233.7v.3M60.2 222.5l.4 .2M60.2 222.5h-.1M60.2 224.8h.1M60.2 232.7h.1M60.2 232.7v-.3M60.2 232.4h.1M60.2 231.4l.1 .1M60.2 227.1h.1M60.2 226l.1 .2"/>
<path d="M60.2 232.7h-.5M60.2 232.4v.1M60.2 233.9l-.1 .1M60.2 233.9v-.3M60.2 233.6l-.1 .1M60.2 226.1v-.1M60.2 232.5v.2M60.2 231.4h.1M60.3 233.9h-.1M60.3 233.9h.1M60.3 232.4l-.1 .1M60.3 227.1h-.1"/>
<path d="M60.3 226.3l-.1-.2M60.3 231.6l-.1-.2M60.3 232.8l-.1-.1M60.3 224.8h-.1M60.4 221.8h.1M60.4 221.8v.4M60.4 222.2v.1M60.4 222.2h.1M60.4 222.2h-.1M60.4 222.2l-.3 .3M60.4 223.2l.1 .1M60.5 224l-.1 .1"/>
<path d="M60.5 223.3l-.1-.1M60.5 221.8v-28M60.6 222.7l-.2-.4M60.9 224.8h.1M60.9 224.1l.1-.1M60.9 228.8v-.1M60.9 229.7h.1M60.9 232.8v-.1M60.9 229.7v3.1M60.9 224.8h-.6M60.9 224.1h-.5M60.9 224.1h.1"/>
<path d="M61 224.8h.1M61 224h.1M61 229.7h-.1M61 228.6l-.1 .1M61 232.7h-.1M61.1 222.6v-.1M61.8 221.8h.1M61.9 222.6h.1M61.9 224h.1M61.9 222.7h.1M62 222.5l-.1 .1M62 222.7v-.2"/>
<path d="M62.6 232.7h.1M62.6 232.8v-.1M62.6 221.8h.1M62.6 222.3h.1M62.6 221.4l.1-.1M62.6 221.8v.5M62.7 221.8h.1M62.7 222.5h.1M62.7 222.3v-.5M62.7 224.8h.1M62.7 222.7h-.1M62.7 222.6v-.1"/>
<path d="M62.7 222.3h.1M62.7 221.2v.1M63.5 232.8l.1-.1M63.6 232.7h-.1M64.6 232.4l.2 .2M64.6 232.4v.3M64.8 232.7v-.1M66.5 232.7v-.3M67.3 222.3v.1M68.3 222.4v-.1M70.3 228.6h.3M70.5 226.9l-.2-.2"/>
<path d="M70.5 226.9h.1M70.6 225.8v-.1M70.6 220.1v-.1M70.6 232.7h-7M70.6 224.7h.1M70.6 225.8v6.9M70.6 222.3v.1M70.6 222.3v-.5M70.6 232.7h.1M70.6 225.7v7M70.6 226.7h-.3M70.7 224.7h-.1"/>
<path d="M70.7 232.8l-.1-.1M70.7 225.6l-.1 .1M71.5 222.3h.1M71.5 222.3v-.5M71.5 222.3h.3M71.6 221.8v.5M71.8 222.4l.1-.1M71.8 233.9l.1 .1M71.8 222.3v.1M71.9 222.3h-.3M72 234.6v.5M72.2 235.1l.5-.3"/>
<path d="M72.3 234.5l.3 .3M72.3 234.5l-.3 .1M72.5 234.3h.5M72.5 234.3l.3 .3M72.5 234.3l-.2 .2M72.6 234.8l.2-.2M72.7 234.8h-.1M72.7 234.8h.1M72.8 234.6l-.1 .2M72.8 234.6l.2-.3M72.8 234.6h.1M73 234.3l-.2 .3"/>
<path d="M134.7 223.8h.3M135 221.1h-.3M135.6 222.1v-.5M135.6 223.3v-.5M135.6 223.7v-.4M135.6 221.6v-.4M136.1 224.9h.2M210.4 221v-.4M210.4 221h-.5M210.4 220.6h-.5M210.4 221.6h-.5M210.4 221.6v-.6"/>
<path d="M210.4 220.6v-.5M210.4 220.1h-.5M215.1 221.8l.2-.2M217.8 221.6l.2 .2M222.7 220.6h.6M222.7 220.6v.4M222.7 221h.6M222.7 221v.6M222.7 221.6h.6M222.7 220.1v.5M222.7 220.1h.6M210.5 242v-33.7"/>
</g>
<g fill="none" stroke="#000" stroke-width=".3" stroke-dasharray="1.3 .6" stroke-dashoffset=".6">
<path d="M119.7 196.2h15.2M134.9 193.7h-15.2M201.6 191.7v15.2M229.1 191.7v15.2M60.4 210.4h1.2M61.6 208.1h-1.2M62.7 211.7v9.6M66.2 213.9l.2 .5 .5 .3M66.2 212.7v1.2M66.6 213.9v-1.2M66.9 214.7l.5-.1 .3-.7M66.9 214.7l.6-.3 .2-.5"/>
<path d="M67.3 212.7v1.2M67.7 213.9v-1.2M68 212.7v2M68.1 208.3v2M68.6 214l.5-.2 .2-.5M71.5 203.8h-9.7M71.6 210.4h1.3M72.9 208.1h-1.3M134.7 210.9l.8-.8M134.9 210.7l.9-.9M135.5 212.4v1.2M135.5 207.3l-.8-.9"/>
<path d="M135.8 207.6l-.9-.9M136.3 208.9h1.1M136.3 209.7h1.1M137.4 212.4v1.2M137.4 207.6h-1.1M147.6 202.4v1.3M147.6 213.7v1.2M147.8 207.3h2M147.9 212.4v1.2M147.9 203.8v1.1M149.6 213.6v-1.2M149.6 204.9v-1.1"/>
<path d="M149.8 210.1h-2M149.9 203.7v-1.3M149.9 214.9v-1.2M153.8 213.6v-1.2M153.8 204.9v-1.1M204.1 206.9v-15.2M211.6 219.7h-1.3M212.8 220h-1.1M214.3 206.7l.9 .9M214.6 207h2M214.6 206.8h2M214.6 207l.8 .8"/>
<path d="M215.3 208.6h1.3M215.3 215.8h1.3M215.5 208.3v1.2M216.6 207h2M216.6 206.8h2M216.6 208.6h1.2M216.6 215.8h1.2M216.8 208.3v1.2M217.6 209.5v-1.2M217.7 207.8l.9-.8M217.9 207.6l.9-.9M218 219.8v2"/>
<path d="M220.3 208.3v1.2M220.3 207.6h1.2M221.5 209.5h-1.2M221.5 220h-1.2M222.8 219.7h-1.2M231.6 206.9v-15.2M41.7 223.9v9.7M46 222.6v1.2M46 233.8v1.3M48.1 230.3h-2M48.3 223.8v-1.2M48.3 235.1v-1.3"/>
<path d="M49.6 227v5.8M49.6 226.1v-1.3M55.4 232.8h-5.8M59.7 224.8h1.2M60.2 226v-1.2M60.2 224.8v1.3M60.3 233.9v-1.2M60.3 231.6l-6.8-6.8M60.3 232.8v1.1M60.9 224.8h-1.2M60.9 228.7v-3.9M61 228.6l6.8-6.8"/>
<path d="M61 224.8v3.8M62.7 224.8v-2.1M67.9 221.8l2.7-2.8M67.9 221.8l2.7-2.7M70.6 222.4h1.2M71.8 222.4v11.5M71.8 233.9h-11.5M119.7 223.7h15.2M134.9 221.2h-15.2M210.3 221.9h1.3M211.7 221.6h1.1M212.8 225.8h-1.1"/>
<path d="M220.3 221.6h1.2M221.5 225.8h-1.2M221.6 221.9h1.2"/>
</g>
<g fill="none" stroke="#000" stroke-width=".3" stroke-dasharray="1.3 .6" stroke-dashoffset=".8">
<path d="M62.7 207.5v3.6M67.9 210.1v-1.7M70.6 211.8v1.6M70.6 211.1v-3.6M70.6 213.4v-1.7M134.7 213.7h1.6M134.7 212.2h1.6M134.7 205.6h1.6M134.7 203.6h1.6M147.9 209.9h1.7M149.6 207.4h-1.7M211.5 206.7v1.6"/>
<path d="M213.5 206.7v1.6M220.1 206.7v1.6M221.6 206.7v1.6M45.4 232.7h3.5M46.3 230.1h1.7M48.9 224.8h-3.5M61.1 222.5h1.6M62.6 232.7h-1.6M62.6 232.7h-1.7M64.8 232.6h1.7M68.9 221.8l-7.9 7.9M70.5 228.6v-1.7"/>
<path d="M70.6 220.1v1.7M217.8 221.6v-1.6"/>
</g>
<g fill="none" stroke="#000" stroke-width=".3" stroke-dasharray="1.3 .6" stroke-dashoffset=".2">
<path d="M135 193.6v2.7M61.7 208.4v-4.7M61.8 203.8v18M70.6 214.4v4.6M70.6 214.4l-7.3 7.4M70.6 219.1v-4.7M70.6 214.4l-7.4 7.4M71.6 203.7v4.7M136.3 202.6h29.3M165.6 214.8h-29.3M204.2 207.1h-2.8M215.2 207.6h2.7"/>
<path d="M231.7 207.1h-2.8M41.7 233.6h17.9M46.3 233.7h-4.7M53.6 224.8l6 6.1M53.7 224.8l5.9 6M59.6 223.9h-17.9M59.6 233.8h-25.7M59.7 234.1h12.3M60.9 229.7l7.4-7.3M67.4 222.4l3.3-3.3M68.2 222.4l-7.3 7.3M71.5 221.8v-18"/>
<path d="M72 234.1v-12.3M72 234.6l-12.3 .3M135 221.1v2.7"/>
</g>
<g fill="none" stroke="#000" stroke-width=".3" stroke-dasharray="1.3 .6" stroke-dashoffset=".9">
<path d="M134.9 196.2l1.2 1.2M135 196.3l1.3 1.3M136.1 192.4l-1.2 1.3M136.3 192.3l-1.3 1.3M61.7 208.4v1.7M61.7 210.1h1.8M63.5 208.4h-1.8M64.6 213.1v1.8M64.6 213v1.9M64.9 214.9v-1.9M64.9 214.9v-1.8M69.8 210.1h1.8"/>
<path d="M70.7 213.4v-1.7M71.6 210.1v-1.7M71.6 208.4h-1.8M136.1 219.9l-1.2 1.3M136.3 212.4a1.15 1.15 0 0 0 1.1 1.2M136.3 219.8l-1.3 1.3M137.4 203.8a1.15 1.15 0 0 0-1.1 1.1M201.4 207.1l-1.2 1.2M201.6 206.9l-1.3 1.3M205.3 208.2l-1.2-1.3M205.4 208.3l-1.2-1.2M212.8 208.3a1.15 1.15 0 0 0-1.1 1.2"/>
<path d="M221.5 209.5a1.15 1.15 0 0 0-1.2-1.2M228.9 207.1l-1.2 1.2M229.1 206.9l-1.3 1.3M232.8 208.2l-1.2-1.3M232.9 208.3l-1.2-1.2M46.3 233.7h1.7M46.3 223.8v1.8M46.3 231.9v1.8M48 223.8h-1.7M48 225.6v-1.8M48 233.7v-1.8M61 224.8h1.7"/>
<path d="M62.6 232.8h-1.7M64.6 232.7h1.9M66.5 232.4h-1.9M70.3 226.7v1.9M70.6 221.8v-1.8M70.6 228.6v-1.9M134.9 223.7l1.2 1.2M135 223.8l1.3 1.3"/>
</g>
<g fill="none" stroke="#000" stroke-width=".3" stroke-dasharray="1.3 .6" stroke-dashoffset=".7">
<path d="M70.7 214.3l-8.1 8M135.5 208.7v-1.4M135.5 210.1v-1.4M220.3 209.5h-7.5M49.6 224.8v1.3M49.6 232.7h5.7M49.6 232.7v-5.6M49.6 226.1v-1.3M49.6 226.1l6.6 6.6M49.6 232.7v-5.5M55.2 232.7h-5.6M56.2 232.8l-6.6-6.7"/>
<path d="M60.5 224h1.4M61.9 224v-1.4M62.6 232.7l8-8M62.6 232.8l8.1-8.1M62.6 221.4l8.1-8M62.7 221.3l7.9-7.9M62.7 221.2v-9.4M70.6 224.7l-8 8"/>
</g>
<g fill="none" stroke="#000" stroke-width=".3" stroke-dasharray="1.3 .6" stroke-dashoffset=".3">
<path d="M134.9 193.7v2.5M135.6 194.6h.7M135.6 195.3v-.7M135.6 195.3h.7M135.6 196.2h.7M135.6 193.7h.7M135.6 194.1h.7M135.6 195.8h.7M66.9 214.4l-.3-.5M67.3 213.9l-.4 .5M68.4 213.6v-.6M135.8 208.2v1.6v-2.2v.6"/>
<path d="M136.5 209.9v-2.5M143.7 209.9v-2.5M201.5 207.6v.7M202 207.6v.7M202.5 207.6v.7M202.5 207.6h.6M203.1 207.6v.7M203.6 207.6v.7M204.1 206.9h-2.5M204.1 207.6v.7M229 207.6v.7M229.5 207.6v.7"/>
<path d="M230 207.6h.6M230 207.6v.7M230.6 207.6v.7M231.1 207.6v.7M231.6 206.9h-2.5M231.6 207.6v.7M53.5 224.8h4.5M59 224.8h.6M60.3 224.8h.6M60.9 224.1v.7M62.6 222.7h-.6M62.7 224.8v-2.5"/>
<path d="M70.6 220l-1.7 1.8M70.7 225.6l-7.2 7.2M72 235.1l.6-.3M134.9 221.2v2.5M135.6 222.1h.7M135.6 222.8v-.7M135.6 222.8h.7M135.6 223.7h.7M135.6 221.2h.7M135.6 221.6h.7M135.6 223.3h.7"/>
</g>
<g fill="none" stroke="#000" stroke-width=".3" stroke-dasharray="1.3 .6" stroke-dashoffset="-.1">
<path d="M63.5 211v-3.4M69.8 207.6v3.4M70.7 219.9l-2.5 2.5M136.5 209.9h7.2M143.7 207.4h-7.2M211.6 208.3v33.9M215.3 208.6v7.2M217.8 215.8v-7.2M221.6 208.3v33.9M45.4 225.6h3.5M48.9 231.9h-3.5M56.2 232.7h3.4"/>
<path d="M58 224.8l2.3 2.3M59.6 232.7h-3.4M60.3 233.9v-9.1M60.9 228.8l6.5-6.4M67.3 222.4l-6.4 6.3M70.7 225.6v7.2M70.7 232.8h-7.2"/>
</g>
<g fill="none" stroke="#000" stroke-width=".3" stroke-dasharray="1.3 .6" stroke-dashoffset=".1">
<path d="M71.6 196v25.8M60.4 210.3h4.8M65.2 208.3h-4.8M68.1 210.3h4.8M70.7 219.1v-4.8M72.9 208.3h-4.8M135.5 213.6h18.3M137.4 204.9h16.4M147.8 202.4v4.9M147.8 210.1v4.8M149.8 207.3v-4.9M149.8 214.9v-4.8"/>
<path d="M153.8 212.4h-18.3M153.8 203.8h-16.4M165.8 213.7h-29.5M165.8 203.7h-29.5M212.8 209.5v16.3M215.1 219.8h-4.8M221.5 209.5v16.3M222.8 219.8h-4.8M46.1 222.6v4.8M46.1 230.3v4.8M48.1 227.4v-4.8M48.1 235.1v-4.8"/>
<path d="M49.6 224.8h3M52.6 224.8h-3M60.9 232.7v-3M61 229.7v3M70.6 221.8v2.9M72.8 221.8l-.3 12.5M210.3 221.8h4.8M211.7 225.8v-16.3M218 221.8h4.8M220.3 225.8v-16.3"/>
</g>
<g fill="none" stroke="#000" stroke-width=".3" stroke-dasharray="1.3 .6" stroke-dashoffset="-.2">
<path d="M62.7 207.5v3.5M63.5 211v-3.5M63.5 209.4v-1v1.7v-.7M69.8 209.4v-1v1.7v-.7M69.8 207.5v3.5M70.6 211v-3.5M137.4 212.4v-3.5M45.4 232.7h3.5M45.4 225.6h3.5M47.3 231.9h-1h1.7h-.7M47.3 225.6h-1h1.7h-.7M48.9 224.8h-3.5"/>
<path d="M48.9 232h-3.5M62.7 221.2l7.9-7.8"/>
</g>
<path d="M34.4 234.9h25.2M59.7 234.9l12.5-.3M72.5 234.3l.3-12.5" fill="none" stroke="#808080" stroke-width=".3" stroke-dasharray="6.3 1.3 1.3 1.3 1.3 1.3" stroke-dashoffset="3.3"/>
<path d="M60.5 193.8v28M59.6 222.7h-27.9" fill="none" stroke="#808080" stroke-width=".3" stroke-dasharray="6.3 1.3 1.3 1.3 1.3 1.3" stroke-dashoffset="1.9"/>
<path d="M72.7 221.8v-25.3" fill="none" stroke="#808080" stroke-width=".3" stroke-dasharray="6.3 1.3 1.3 1.3 1.3 1.3" stroke-dashoffset="3.2"/>
<path d="M136.3 214.8h29.3M165.6 202.6h-29.3" fill="none" stroke="#808080" stroke-width=".3" stroke-dasharray="6.3 1.3 1.3 1.3 1.3 1.3" stroke-dashoffset="1.2"/>
<path d="M221.5 207.6v1.9" fill="none" stroke="#000" stroke-width=".3" stroke-dasharray="1.3 .6" stroke-dashoffset="1"/>
<path d="M210.5 208.3v33.7M222.7 242v-33.7" fill="none" stroke="#808080" stroke-width=".3" stroke-dasharray="6.3 1.3 1.3 1.3 1.3 1.3" stroke-dashoffset="-1"/>
<g font-size="4.1">
<text x="262.6" y="33.1">C</text>
<text x="218.2" y="70.5" transform="rotate(-90 218.2 70.5)">940.4</text>
<text x="177.3" y="93.6">25.0</text>
<text x="204.6" y="90.5" transform="rotate(-90 204.6 90.5)">923.0（切断寸法）</text>
<text x="240" y="92.4">25.0</text>
<text x="54.4" y="113.3">B</text>
<text x="197.3" y="115.9">A</text>
<text x="104.9" y="129.7">1402.0（切断寸法）</text>
<text x="115.1" y="137.8">1419.2</text>
<text x="194.1" y="145.9">30.0</text>
<text x="213.8" y="166.8">55.0</text>
<text x="137.7" y="184.2">3.2</text>
<text x="139.7" y="191.3">25.0</text>
<text x="100.7" y="211.6" transform="rotate(-90 100.7 211.6)">75.0</text>
<text x="107" y="211.6" transform="rotate(-90 107 211.6)">55.0</text>
<text x="81.8" y="219.1" transform="rotate(-90 81.8 219.1)">25.0</text>
<text x="81.8" y="231.5" transform="rotate(-90 81.8 231.5)">26.6</text>
<text x="50.3" y="241.6">25.0</text>
<text x="62.6" y="241.6">26.6</text>
</g>
<g font-size="4.1" fill="#191924">
<text x="300.6" y="188.5">部品番号</text>
<text x="344.4" y="188.5">品名</text>
<text x="383.8" y="188.5">材料</text>
<text x="396.8" y="188.5">個数</text>
<text x="307.8" y="194.1">1</text>
<text x="333" y="194.1">アルミパイプ 横用</text>
<text x="380.6" y="194.1">6063-T5</text>
<text x="399.9" y="194.1">1</text>
<text x="306.7" y="199.7">13</text>
<text x="330.9" y="199.7">アルミパイプ 縦用-L</text>
<text x="380.6" y="199.7">6063-T5</text>
<text x="399.9" y="199.7">1</text>
<text x="307.8" y="205.3">3</text>
<text x="337.5" y="205.3">L字ジョイント</text>
<text x="384.1" y="205.3">ASA</text>
<text x="399.9" y="205.3">1</text>
<text x="307.8" y="210.9">4</text>
<text x="331.8" y="210.9">L字ジョイントカバー</text>
<text x="384.1" y="210.9">ASA</text>
<text x="399.9" y="210.9">1</text>
<text x="307.8" y="216.5">7</text>
<text x="339" y="216.5">ブラケットB</text>
<text x="382.8" y="216.5">SPHC</text>
<text x="399.9" y="216.5">2</text>
<text x="307.8" y="222.1">8</text>
<text x="307.8" y="227.7">9</text>
<text x="327.2" y="227.7">Φ5×50皿タッピングねじ</text>
<text x="339" y="222.1">ブラケットA</text>
<text x="380.4" y="227.7">SUSXM7</text>
<text x="382.8" y="222.1">SPHC</text>
<text x="399.9" y="222.1">2</text>
<text x="399.9" y="227.7">4</text>
<text x="246.4" y="231.3">詳細図 C</text>
<text x="306.7" y="233.3">10</text>
<text x="330.1" y="233.3">M5×16小頭皿小ねじ</text>
<text x="380.4" y="233.3">SUSXM7</text>
<text x="399.9" y="233.3">2</text>
<text x="150.9" y="239.2">詳細図 B</text>
<text x="245" y="235.8">ｽｹｰﾙ 1 : 2</text>
<text x="306.7" y="238.9">11</text>
<text x="330.1" y="238.9">M4×10極低頭小ねじ</text>
<text x="380.4" y="238.9">SUSXM7</text>
<text x="399.9" y="238.9">4</text>
<text x="149.4" y="243.7">ｽｹｰﾙ 1 : 2</text>
<text x="306.7" y="244.5">12</text>
<text x="323.1" y="244.5">Φ4×12極低頭タッピングねじ</text>
<text x="380.4" y="244.5">SUSXM7</text>
<text x="399.9" y="244.5">4</text>
<text x="44.5" y="251.9">詳細図 A</text>
<text x="43" y="256.4">ｽｹｰﾙ 1 : 2</text>
</g>
<g font-size="3.5">
<text x="114.6" y="37.8">天井</text>
<text x="174.1" y="45.9">13</text>
<text x="61.1" y="58.5">壁</text>
<text x="72.3" y="102.2">1</text>
<text x="207.8" y="132.4">4</text>
<text x="51.8" y="179.2">13</text>
<text x="240.6" y="178.1">9</text>
<text x="107.7" y="183.4">9</text>
<text x="153.8" y="183.4">11</text>
<text x="192.9" y="181.9">9</text>
<text x="82.4" y="195.4">12</text>
<text x="160.4" y="192.6">1</text>
<text x="47.6" y="200.4">12</text>
<text x="33.2" y="212.3">12</text>
<text x="244" y="216.5">7</text>
<text x="167.4" y="226">8</text>
<text x="235.6" y="223.8">10</text>
<text x="143.8" y="228.9">10</text>
<text x="154.8" y="228.9">11</text>
<text x="107.7" y="237.5">9</text>
<text x="140.6" y="239.2">7</text>
<text x="198.9" y="235.9">11</text>
<text x="232.7" y="234.1">11</text>
<text x="33.2" y="245">12</text>
<text x="82.4" y="245">4</text>
<text x="68.9" y="249.4">3</text>
<text x="200.3" y="246.5">8</text>
<text x="230.4" y="246.9">13</text>
<text x="340.8" y="270.7">1:10</text>
</g>
<g font-size="3.5" fill="#191924">
<text x="277.5" y="270.7">天井付け物干しkacu</text>
<text x="277.5" y="281.3">施工図</text>
<text x="336.8" y="281.3">2020/09/28</text>
<text x="381.8" y="280.7">8</text>
</g>
<text font-size="3.2" fill="#191924" x="14.7" y="287.5">※この図面データの著作権および所有権は、森田アルミ工業株式会社が所有しております。　COPYRIGHT © Morita Aluminum Industry, Inc., ALL RIGHTS RESERVED</text>
<g font-size="2.8" fill="#191924">
<text x="265.5" y="266.8">機種名</text>
<text x="330.3" y="266.6">尺度</text>
<text x="381.4" y="271.7">森田アルミ工業(株)</text>
<text x="265.5" y="276.8">図名</text>
<text x="330.3" y="277.3">日付</text>
</g>
<text font-size="2.8" x="361.3" y="276.9">図番</text>
</svg>
